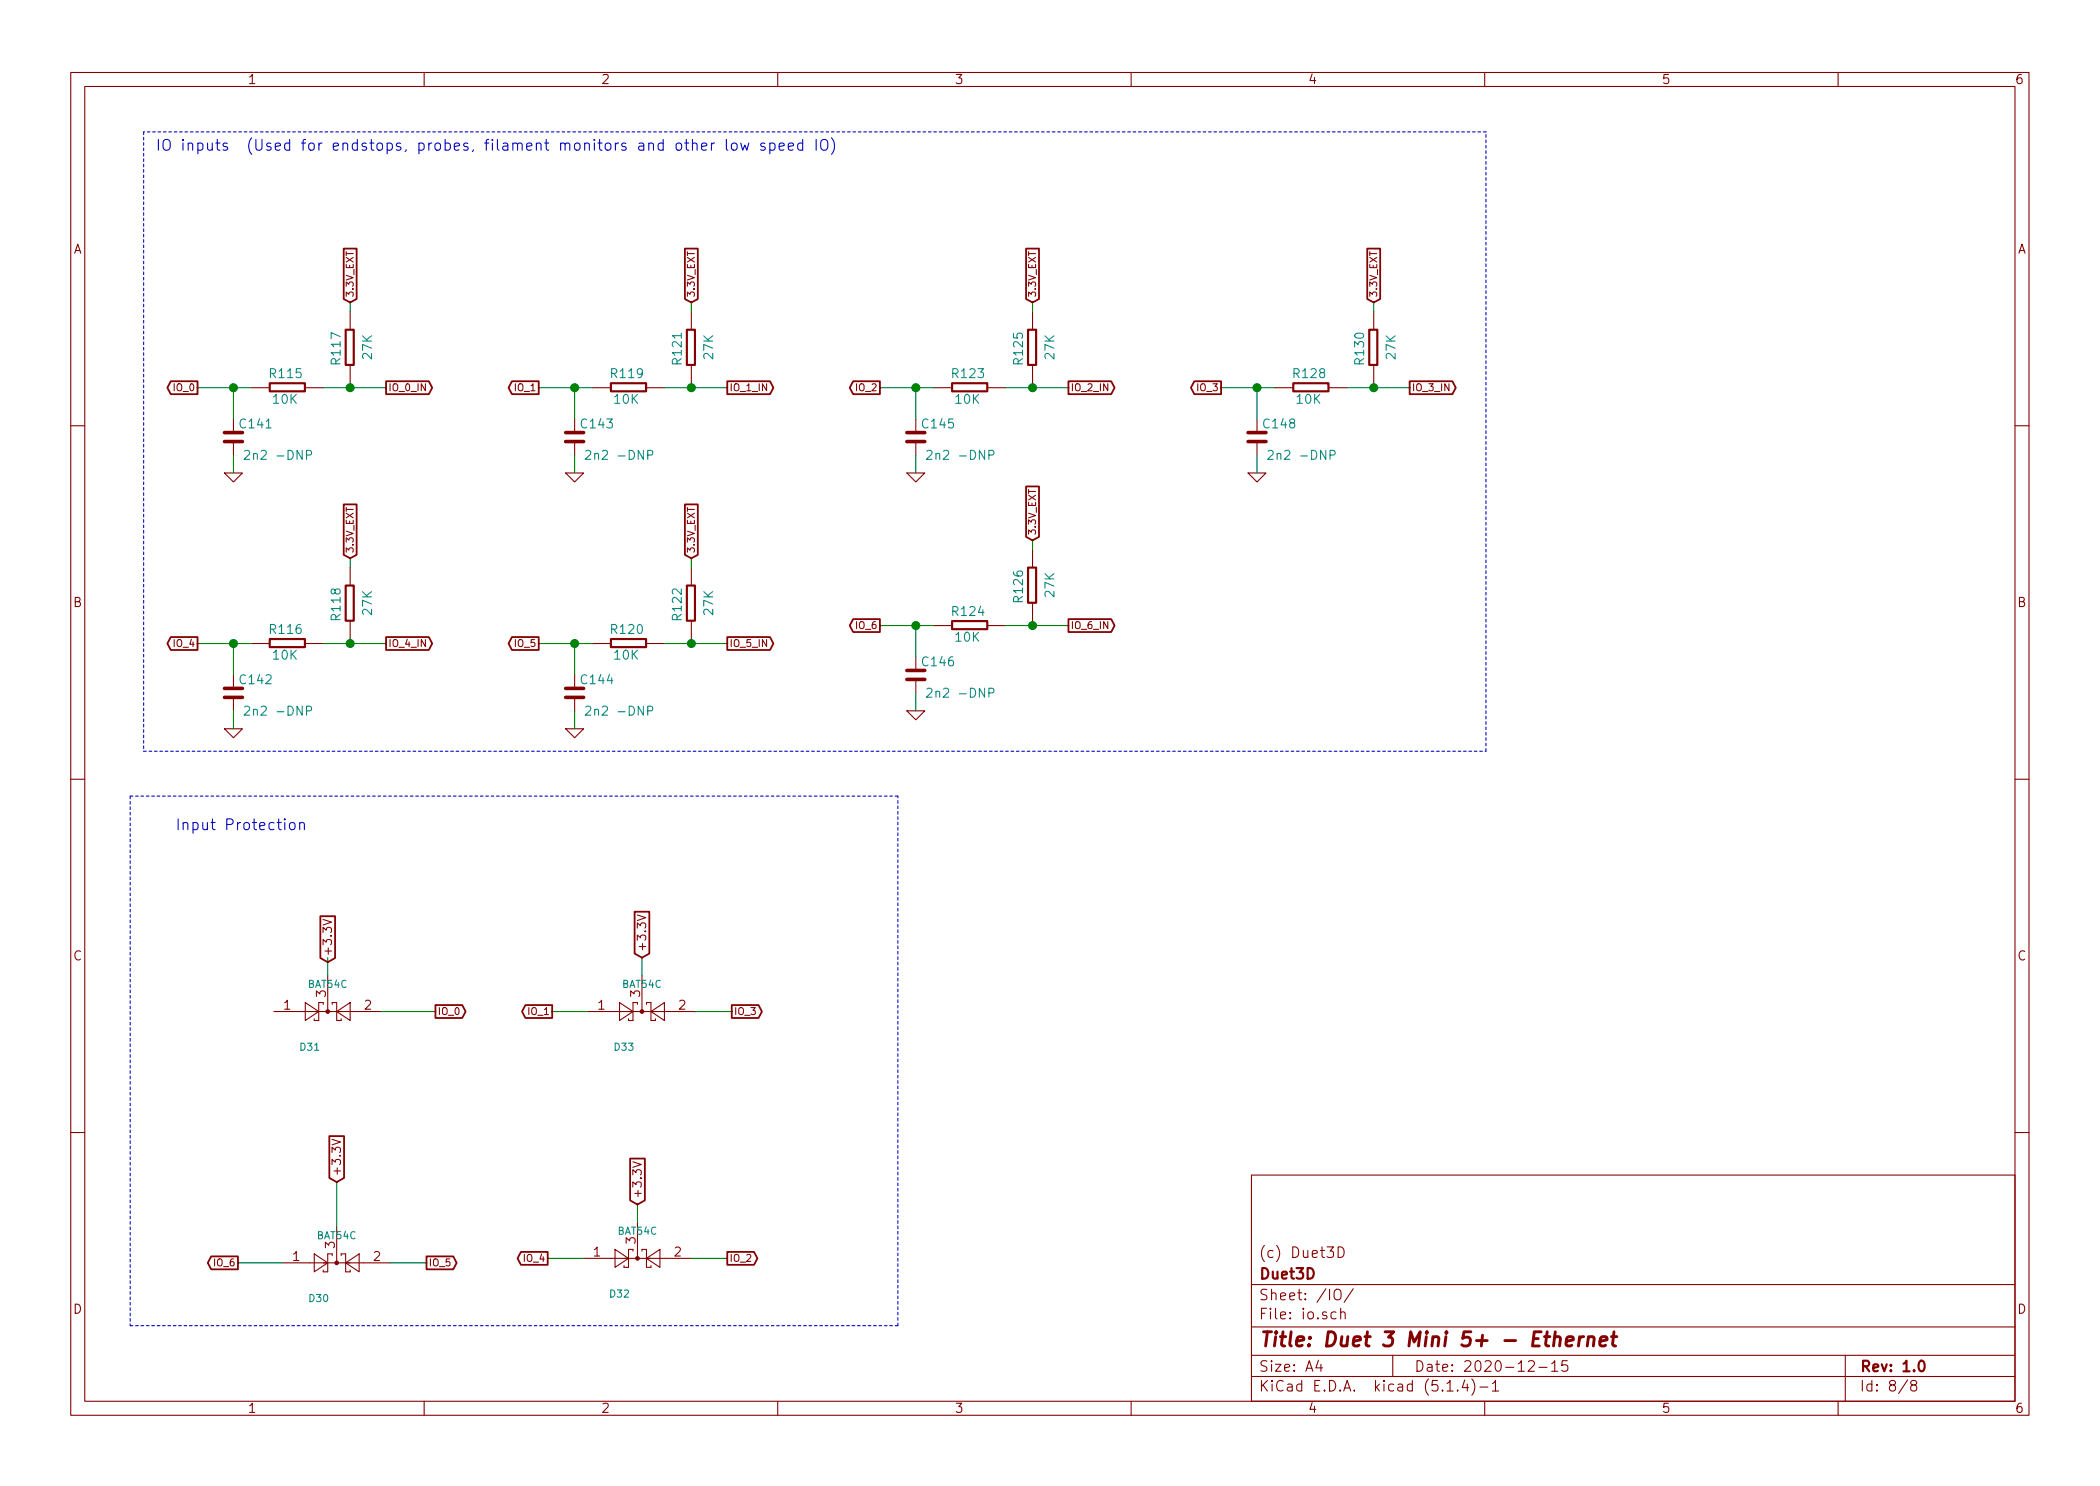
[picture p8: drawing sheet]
<svg xmlns="http://www.w3.org/2000/svg" width="297mm" height="210mm" viewBox="0 0 297 210" stroke-linecap="round" stroke-linejoin="round" font-family="sans-serif">
<g fill="none" stroke="#840000" stroke-width=".15">
<path d="M10 10.3h277v189.9h-277zM12 12.2h273v186.1h-273zM60 10.3v1.9M110 10.3v1.9M160 10.3v1.9M210 10.3v1.9M260 10.3v1.9M33 59.3v1.9M35.6 54.9h2.5M43.2 54.9h2.5M49.5 44.1v2.5M49.5 51.7v2.5"/>
<path d="M81.3 59.3v1.9M83.8 54.9h2.6M91.4 54.9h2.6M97.8 44.1v2.5M97.8 51.7v2.5M129.5 59.3v1.9M132.1 54.9h2.5M139.7 54.9h2.5M146 44.1v2.5M146 51.7v2.5M177.8 59.3v1.9M180.3 54.9h2.6"/>
<path d="M188 54.9h2.5M194.3 44.1v2.5M194.3 51.7v2.5M10 60.2h2M31.7 66.9h2.6l-1.3 1.3zM33 62.5v1.9M80 66.9h2.5l-1.2 1.3zM81.3 62.5v1.9M128.3 66.9h2.5l-1.3 1.3zM129.5 62.5v1.9M146 77.7v2.6M176.5 66.9h2.6l-1.3 1.3z"/>
<path d="M177.8 62.5v1.9M285 60.2h2M33 95.5v1.9M33 98.7v1.9M35.6 91.1h2.5M43.2 91.1h2.5M49.5 80.3v2.5M49.5 87.9v2.5M81.3 95.5v1.9M81.3 98.7v1.9M83.8 91.1h2.6M91.4 91.1h2.6"/>
<path d="M97.8 80.3v2.5M97.8 87.9v2.5M129.5 93v1.9M129.5 96.1v1.9M132.1 88.5h2.5M139.7 88.5h2.5M146 85.3v2.6M10 110.3h2M31.7 103.1h2.6l-1.3 1.3zM80 103.1h2.5l-1.2 1.3zM128.3 100.6h2.5l-1.3 1.2zM285 110.3h2"/>
<path d="M45.7 130.1l1.2 .4-1.2 .4M46.4 138v5.1M90.1 129.5l1.2 .3-1.2 .4M90.8 138v5.1M38.7 143.1h15.3M43.2 141.9l1.9 1.2-1.9 1.3zM45.7 142.1v-.2h-.6v2.5h-.7v-.3M47 142.1v-.2h.6v2.5h.7v-.3M47.6 143.1l1.9-1.2v2.5zM83.2 143.1h15.2M87.6 141.9l1.9 1.2-1.9 1.3zM90.2 142.1v-.2h-.7v2.5h-.6v-.3"/>
<path d="M91.4 142.1v-.2h.7v2.5h.6v-.3M92.1 143.1l1.9-1.2v2.5zM10 160.2h2M40 178.7h15.2M44.4 177.4l2 1.3-2 1.3zM47 161.2l1.2 .4-1.2 .4M47 177.7v-.3h-.6v2.6h-.7v-.3M47.6 173.6v5.1M48.3 177.7v-.3h.6v2.6h.6v-.3M48.9 178.7l1.9-1.3v2.6zM82.5 178h15.3M87 176.8l1.9 1.2-1.9 1.3z"/>
<path d="M89.5 164.4l1.2 .4-1.2 .4M89.5 177v-.2h-.6v2.5h-.6v-.2M90.2 173v5M90.8 177v-.2h.6v2.5h.7v-.2M91.4 178l1.9-1.2v2.5zM177 166.3h108v32h-108zM189.3 176.4a.78 .78 0 0 1 .8 .5 .78 .78 0 0 1-.3 .9l-.5 .1zM285 160.2h2M60 198.3v1.9M110 198.3v1.9M160 198.3v1.9M177 194.8h108"/>
<path d="M177 191.8h108M177 187.8h108M177 181.8h108M186.5 192.5l-.4 1h1M186.8 193v1M188.8 182.6a.49 .49 0 0 1 .5-.2 .49 .49 0 0 1 .4 .5v.5a.5 .5 0 0 1-.5 .5 .5 .5 0 0 1-.5-.5zM189 185.7a.5 .5 0 0 0-.7 0v.6a.47 .47 0 0 0 .5 .3l.2-.1M189.6 185.7a.38 .38 0 0 1 .7 .1v.8M189.6 185.1v1.5M191.4 182.3l-1.3 2M197 191.8v3M204.7 196.8h.8"/>
<path d="M206.2 196.7v.1l-.1-.1h.1v.1M207.2 195.2l-.4 1.1h.9M207.5 195.8v1M208.2 195.1a1.71 1.71 0 0 1 0 2.3M209.3 196.3h1.2M210 198.3v1.9M211.1 195.8l.3-.3 .1-.2v1.5M211.1 196.8h.9M216.2 192.7l.2-.2 .5 .1a.4 .4 0 0 1 .1 .6l-.9 .8h.9M217.7 193.5h1.1M219.5 193l.4-.5v1.5M219.5 194h.8"/>
<path d="M221.7 192.5h-.7l-.1 .7h.1a.62 .62 0 0 1 .7 0l.1 .2-.1 .5-.2 .1h-.4l-.2-.1M260 198.3v1.9M261 191.8v6.5M269.8 195.2l-1.2 2M270.6 196l-.3-.2v-.2a.47 .47 0 0 1 .5-.3l.3 .3-.1 .2-.6 .2a.48 .48 0 0 0-.1 .7 .51 .51 0 0 0 .7 0 .48 .48 0 0 0-.2-.7"/>
</g>
<g fill="none" stroke="#840000" stroke-width=".3">
<path d="M38.2 54.2h4.9v1.2h-4.9zM48.9 46.7h1.1v4.9h-1.1zM86.4 54.2h5v1.2h-5zM97.2 46.7h1.1v4.9h-1.1zM134.7 54.2h4.9v1.2h-4.9zM145.4 46.7h1.2v4.9h-1.2zM182.9 54.2h5v1.2h-5zM193.7 46.7h1.1v4.9h-1.1zM38.2 90.4h4.9v1.2h-4.9zM48.9 82.8h1.1v5h-1.1zM86.4 90.4h5v1.2h-5zM97.2 82.8h1.1v5h-1.1z"/>
<path d="M134.7 87.9h4.9v1.1h-4.9zM145.4 80.3h1.2v5h-1.2zM271.5 192.7a.35 .35 0 0 1 .4-.2 .35 .35 0 0 1 .3 .3 .77 .77 0 0 1-.5 1.2 .9 .9 0 0 1-.2-1.3z"/>
</g>
<path d="M219.9 189.3a.5 .5 0 0 1 .8 .1l-.1 1M220 188.4l-.3 2M221.5 189.8l1-.2v-.4l-.6-.1-.2 .1-.1 .2-.1 .8 .1 .1 .1 .1 .6-.1M223.4 189.1l-.1 1.3M224 189.1a.54 .54 0 0 0-.6 .4M224.7 189.3a.5 .5 0 0 1 .8 .1l-.1 1M224.7 189.1l-.2 1.3M226.3 189.8l1-.2v-.4l-.6-.1-.2 .1-.1 .2-.1 .8v.1l.2 .1 .6-.1M227.9 189.1h.8M228.3 188.4l-.2 1.8 .1 .1 .3 .1" fill="none" stroke="#840000" stroke-width=".41"/>
<g fill="#840000" stroke="#840000" stroke-width=".15">
<circle cx="90.8" cy="143.1" r=".25"/>
<circle cx="46.4" cy="143.1" r=".25"/>
<circle cx="90.2" cy="178" r=".25"/>
<circle cx="47.6" cy="178.7" r=".25"/>
</g>
<g fill="none" stroke="#840000" stroke-width=".51">
<path d="M31.7 62.5h2.6M31.7 61.2h2.6M80 62.5h2.5M80 61.2h2.5M128.3 62.5h2.5M128.3 61.2h2.5M176.5 62.5h2.6M176.5 61.2h2.6M31.7 98.7h2.6M31.7 97.4h2.6M80 98.7h2.5M80 97.4h2.5"/>
<path d="M128.3 96.1h2.5M128.3 94.9h2.5"/>
</g>
<g fill="none" stroke="#008484" stroke-width=".15">
<path d="M34.6 63.8l.2-.1h.3l.2 .1v.3v.2l-.8 .7h.8M43.4 64.4l.6-.1 .1-.1-.1-.4-.2-.1h-.4v1.3M82.9 63.8l.1-.1h.3l.2 .1 .1 .3-.1 .2-.7 .7h.8M91.6 64.4l.6-.1 .1-.1v-.4l-.2-.1h-.5v1.3M131.1 63.8l.2-.1h.3l.2 .1v.3v.2l-.8 .7h.8M139.9 64.4l.6-.1 .1-.1-.1-.4-.1-.1h-.5v1.3M179.4 63.8l.2-.1h.3l.1 .1 .1 .3-.1 .2-.7 .7h.8M188.1 64.4l.6-.1 .1-.1v-.4l-.2-.1h-.5v1.3M131.1 97.5l.2-.1h.3l.2 .1v.2v.2l-.8 .7h.8M139.9 98h.6l.1-.2-.1-.3-.1-.1h-.5v1.2M34.6 100l.2-.1h.3l.2 .1v.3v.2l-.8 .7h.8M43.4 100.6l.6-.1 .1-.2-.1-.3-.2-.1h-.4v1.3"/>
<path d="M82.9 100l.1-.1h.3l.2 .1 .1 .3-.1 .2-.7 .7h.8M91.6 100.6l.6-.1 .1-.2v-.3l-.2-.1h-.5v1.3"/>
</g>
<path d="M20.3 18.7v87.6M210.2 18.7h-189.9M18.4 112.6v75M20.3 106.3h189.9M127 112.6h-108.6M210.2 106.3v-87.6M18.4 187.6h108.6M127 187.6v-75" fill="none" stroke="#0000c2" stroke-width=".15" stroke-dasharray=".4 .4"/>
<g fill="none" stroke="#008400" stroke-width=".15">
<path d="M27.9 54.9h7.7M33 54.9v4.4M45.7 54.9h8.9M49.5 42.8v1.3M49.5 54.2v.7M76.2 54.9h7.6M81.3 54.9v4.4M94 54.9h8.9M97.8 42.8v1.3M97.8 54.2v.7M124.5 54.9h7.6M129.5 54.9v4.4"/>
<path d="M142.2 54.9h8.9M146 42.8v1.3M146 54.2v.7M172.7 54.9h7.6M177.8 54.9v4.4M190.5 54.9h8.9M194.3 42.8v1.3M194.3 54.2v.7M33 64.4v2.5M49.5 79v1.3M81.3 64.4v2.5M97.8 79v1.3"/>
<path d="M129.5 64.4v2.5M146 76.4v1.3M177.8 64.4v2.5M27.9 91.1h7.7M33 91.1v4.4M45.7 91.1h8.9M49.5 90.4v.7M76.2 91.1h7.6M81.3 91.1v4.4M94 91.1h8.9M97.8 90.4v.7M124.5 88.5h7.6"/>
<path d="M129.5 88.5v4.5M129.5 98v2.6M142.2 88.5h8.9M146 87.9v.6M33 100.6v2.5M81.3 100.6v2.5M46.4 135.5v2.5M90.8 135.5v2.5M54 143.1h7.6M78.1 143.1h5.1M98.4 143.1h5.1M33.7 178.7h6.3"/>
<path d="M47.6 167.3v6.3M55.2 178.7h5.1M77.5 178h5M90.2 170.4v2.6M97.8 178h5.1"/>
</g>
<g fill="none" stroke="#840000" stroke-width=".25">
<path d="M48.6 35.2h1.8v7.1l-.9 .5-.9-.5zM96.9 35.2h1.8v7.1l-.9 .5-.9-.5zM145.1 35.2h1.9v7.1l-1 .5-.9-.5zM193.4 35.2h1.8v7.1l-.9 .5-.9-.5zM24.2 53.9h3.7v1.9h-3.7l-.5-.9zM54.6 53.9h6.1l.4 1-.4 .9h-6.1zM72.4 53.9h3.8v1.9h-3.8l-.5-.9zM102.9 53.9h6l.5 1-.5 .9h-6zM120.7 53.9h3.8v1.9h-3.8l-.5-.9zM151.1 53.9h6.1l.5 1-.5 .9h-6.1zM168.9 53.9h3.8v1.9h-3.8l-.4-.9zM199.4 53.9h6l.5 1-.5 .9h-6z"/>
<path d="M48.6 71.4h1.8v7.1l-.9 .5-.9-.5zM96.9 71.4h1.8v7.1l-.9 .5-.9-.5zM145.1 68.8h1.9v7.2l-1 .4-.9-.4zM24.2 90.1h3.7v1.9h-3.7l-.5-.9zM54.6 90.1h6.1l.4 1-.4 .9h-6.1zM72.4 90.1h3.8v1.9h-3.8l-.5-.9zM102.9 90.1h6l.5 1-.5 .9h-6zM120.7 87.6h3.8v1.8h-3.8l-.5-.9zM151.1 87.6h6.1l.5 .9-.5 .9h-6.1zM45.3 129.6h2.1v6l-1 .5-1.1-.5zM89.8 129h2v5.9l-1 .6-1-.6zM61.6 142.2h3.8l.5 .9-.5 .9h-3.8z"/>
<path d="M74.3 142.2h3.8v1.8h-3.8l-.5-.9zM103.5 142.2h3.8l.5 .9-.5 .9h-3.8zM29.9 177.8h3.8v1.8h-3.8l-.5-.9zM46.6 160.8h2.1v5.9l-1.1 .6-1-.6zM60.3 177.8h3.8l.5 .9-.5 .9h-3.8zM73.7 177.1h3.8v1.9h-3.8l-.5-1zM89.1 163.9h2.1v5.9l-1 .6-1.1-.6zM102.9 177.1h3.8l.4 .9-.4 1h-3.8z"/>
</g>
<g fill="none" stroke="#0000c2" stroke-width=".15">
<path d="M102.7 19.7v1.3l.2 .3M113.5 19.7v1.6M115.4 19.7v1.6M116.2 19.9a.54 .54 0 0 1 .8 0 1.04 1.04 0 0 1-.3 1.4 .53 .53 0 0 1-.6-.6zM117.6 19.5a1.78 1.78 0 0 1 0 2.3M97.9 20.4a.41 .41 0 0 1 .7 0v.9M99.2 20.7l.8-.1-.1-.3-.4-.1-.3 .2 .1 .8 .2 .1 .4-.1M100.6 20.2v1.1M101.1 20.2l-.3 .1-.2 .2M103.5 20.4a.44 .44 0 0 1 .8 .1v.4a.42 .42 0 0 1-.4 .4 .42 .42 0 0 1-.4-.4zM104.8 20.2l.3 1.1 .3-.8 .2 .8 .3-1.1M108.2 20.3a.37 .37 0 0 0-.6 .1l.1 .3h.3l.3 .2-.1 .3-.2 .1-.4-.1"/>
<path d="M108.9 20.3l.4-.1 .3 .3v.4l-.1 .3-.2 .1-.4-.1M108.9 20.2v1.6M110.2 20.7l.7-.1v-.3l-.5-.1-.2 .2 .1 .8 .1 .1 .5-.1M111.5 20.7l.7-.1v-.3l-.5-.1-.2 .2 .1 .8 .1 .1 .5-.1M113.5 20.3l-.4-.1-.3 .3v.4l.2 .3 .1 .1 .4-.1M40.3 115.9h-.1h.2h-.1v.1M40.3 116.4v1M41 116.5a.41 .41 0 0 1 .7 .2v.4l-.1 .2a.41 .41 0 0 1-.7-.2zM42.4 116.5a.41 .41 0 0 1 .7 .1v.8M42.4 116.4v1"/>
</g>
<g fill="#008400" stroke="#008400" stroke-width=".25">
<circle cx="81.3" cy="91.1" r=".51"/>
<circle cx="97.8" cy="54.9" r=".51"/>
<circle cx="49.5" cy="91.1" r=".51"/>
<circle cx="33" cy="91.1" r=".51"/>
<circle cx="194.3" cy="54.9" r=".51"/>
<circle cx="177.8" cy="54.9" r=".51"/>
<circle cx="146.1" cy="54.9" r=".51"/>
<circle cx="146.1" cy="88.5" r=".51"/>
<circle cx="129.5" cy="54.9" r=".51"/>
<circle cx="33" cy="54.9" r=".51"/>
<circle cx="49.5" cy="54.9" r=".51"/>
<circle cx="97.8" cy="91.1" r=".51"/>
<circle cx="129.5" cy="88.5" r=".51"/>
<circle cx="81.3" cy="54.9" r=".51"/>
</g>
<text font-size="2.8" fill="#840000" x="178" y="190.5">Title: Duet 3 Mini 5+ - Ethernet</text>
<g font-size="2.1" fill="#0000c2">
<text x="22" y="21.3">IO inputs (Used for endstops, probes, filament monitors and other low speed IO)</text>
<text x="24.8" y="117.5">Input Protection</text>
</g>
<g font-size="2.1" fill="#840000">
<text x="178" y="178">(c) Duet3D</text>
<text x="178" y="184">Sheet: /IO/</text>
<text x="178" y="181">Duet3D</text>
<text x="178" y="186.7">File: io.sch</text>
<text x="178" y="196.9">KiCad E.D.A. kicad (5.1.4)-1</text>
<text x="178" y="194.1">Size: A4</text>
<text x="200" y="194.1">Date: 2020-12-15</text>
<text x="263" y="194.1">Rev: 1.0</text>
<text x="263" y="196.9">Id: 8/8</text>
</g>
<g font-size="1.8" fill="#840000">
<text x="35" y="11.9">1</text>
<text x="85" y="11.9">2</text>
<text x="135" y="11.9">3</text>
<text x="185" y="11.9">4</text>
<text x="235" y="11.9">5</text>
<text x="285" y="11.9">6</text>
<text x="10.4" y="35.9">A</text>
<text x="285.4" y="35.9">A</text>
<text x="10.4" y="85.9">B</text>
<text x="285.4" y="85.9">B</text>
<text x="10.4" y="135.9">C</text>
<text x="285.4" y="135.9">C</text>
<text x="40.2" y="142.9">1</text>
<text x="46.1" y="141.1" transform="rotate(-90 46.1 141.1)">3</text>
<text x="51.6" y="142.9">2</text>
<text x="84.6" y="142.9">1</text>
<text x="90.6" y="141.1" transform="rotate(-90 90.6 141.1)">3</text>
<text x="96" y="142.9">2</text>
<text x="41.4" y="178.4">1</text>
<text x="47.4" y="176.6" transform="rotate(-90 47.4 176.6)">3</text>
<text x="52.9" y="178.4">2</text>
<text x="84" y="177.8">1</text>
<text x="89.9" y="176" transform="rotate(-90 89.9 176)">3</text>
<text x="95.4" y="177.8">2</text>
<text x="10.4" y="185.9">D</text>
<text x="285.4" y="185.9">D</text>
<text x="35" y="199.9">1</text>
<text x="85" y="199.9">2</text>
<text x="135" y="199.9">3</text>
<text x="185" y="199.9">4</text>
<text x="235" y="199.9">5</text>
<text x="285" y="199.9">6</text>
</g>
<g font-size="1.8" fill="#008484">
<text x="38.3" y="53.5">R115</text>
<text x="48.2" y="51.5" transform="rotate(-90 48.2 51.5)">R117</text>
<text x="52.6" y="50.8" transform="rotate(-90 52.6 50.8)">27K</text>
<text x="86.6" y="53.5">R119</text>
<text x="96.4" y="51.5" transform="rotate(-90 96.4 51.5)">R121</text>
<text x="100.9" y="50.8" transform="rotate(-90 100.9 50.8)">27K</text>
<text x="134.8" y="53.5">R123</text>
<text x="144.7" y="51.5" transform="rotate(-90 144.7 51.5)">R125</text>
<text x="149.1" y="50.8" transform="rotate(-90 149.1 50.8)">27K</text>
<text x="183.1" y="53.5">R128</text>
<text x="193" y="51.5" transform="rotate(-90 193 51.5)">R130</text>
<text x="197.4" y="50.8" transform="rotate(-90 197.4 50.8)">27K</text>
<text x="38.7" y="57.1">10K</text>
<text x="86.9" y="57.1">10K</text>
<text x="135.2" y="57.1">10K</text>
<text x="183.5" y="57.1">10K</text>
<text x="34.1" y="60.6">C141</text>
<text x="35.4" y="65.1">2n2 -DNP</text>
<text x="82.3" y="60.6">C143</text>
<text x="83.7" y="65.1">2n2 -DNP</text>
<text x="130.6" y="60.6">C145</text>
<text x="131.9" y="65.1">2n2 -DNP</text>
<text x="178.8" y="60.6">C148</text>
<text x="180.2" y="65.1">2n2 -DNP</text>
<text x="38.3" y="89.7">R116</text>
<text x="48.2" y="87.6" transform="rotate(-90 48.2 87.6)">R118</text>
<text x="52.6" y="87" transform="rotate(-90 52.6 87)">27K</text>
<text x="86.6" y="89.7">R120</text>
<text x="96.4" y="87.6" transform="rotate(-90 96.4 87.6)">R122</text>
<text x="100.9" y="87" transform="rotate(-90 100.9 87)">27K</text>
<text x="134.8" y="87.2">R124</text>
<text x="144.7" y="85.1" transform="rotate(-90 144.7 85.1)">R126</text>
<text x="149.1" y="84.4" transform="rotate(-90 149.1 84.4)">27K</text>
<text x="38.7" y="93.3">10K</text>
<text x="86.9" y="93.3">10K</text>
<text x="130.6" y="94.3">C146</text>
<text x="135.2" y="90.8">10K</text>
<text x="34.1" y="96.8">C142</text>
<text x="35.4" y="101.3">2n2 -DNP</text>
<text x="82.3" y="96.8">C144</text>
<text x="83.7" y="101.3">2n2 -DNP</text>
<text x="131.9" y="98.7">2n2 -DNP</text>
</g>
<g font-size="1.7" fill="#840000">
<text x="46.9" y="135.4" transform="rotate(-90 46.9 135.4)">+3.3V</text>
<text x="91.4" y="134.8" transform="rotate(-90 91.4 134.8)">+3.3V</text>
<text x="48.2" y="166.5" transform="rotate(-90 48.2 166.5)">+3.3V</text>
<text x="90.8" y="169.7" transform="rotate(-90 90.8 169.7)">+3.3V</text>
</g>
<g font-size="1.4" fill="#840000">
<text x="50" y="42.2" transform="rotate(-90 50 42.2)">3.3V_EXT</text>
<text x="98.3" y="42.2" transform="rotate(-90 98.3 42.2)">3.3V_EXT</text>
<text x="146.5" y="42.2" transform="rotate(-90 146.5 42.2)">3.3V_EXT</text>
<text x="194.8" y="42.2" transform="rotate(-90 194.8 42.2)">3.3V_EXT</text>
<text x="24.7" y="55.3">IO_0</text>
<text x="54.9" y="55.3">IO_0_IN</text>
<text x="72.9" y="55.3">IO_1</text>
<text x="103.1" y="55.3">IO_1_IN</text>
<text x="121.2" y="55.3">IO_2</text>
<text x="151.4" y="55.3">IO_2_IN</text>
<text x="169.5" y="55.3">IO_3</text>
<text x="199.6" y="55.3">IO_3_IN</text>
<text x="146.5" y="75.8" transform="rotate(-90 146.5 75.8)">3.3V_EXT</text>
<text x="50" y="78.4" transform="rotate(-90 50 78.4)">3.3V_EXT</text>
<text x="98.3" y="78.4" transform="rotate(-90 98.3 78.4)">3.3V_EXT</text>
<text x="121.2" y="89">IO_6</text>
<text x="151.4" y="89">IO_6_IN</text>
<text x="24.7" y="91.5">IO_4</text>
<text x="54.9" y="91.5">IO_4_IN</text>
<text x="72.9" y="91.5">IO_5</text>
<text x="103.1" y="91.5">IO_5_IN</text>
<text x="61.8" y="143.6">IO_0</text>
<text x="74.9" y="143.6">IO_1</text>
<text x="103.8" y="143.6">IO_3</text>
<text x="30.4" y="179.2">IO_6</text>
<text x="60.6" y="179.2">IO_5</text>
<text x="74.2" y="178.5">IO_4</text>
<text x="103.1" y="178.5">IO_2</text>
</g>
<g font-size="1.4" fill="#008484">
<text x="43.6" y="139.8">BAT54C</text>
<text x="88.1" y="139.8">BAT54C</text>
<text x="42.5" y="148.7">D31</text>
<text x="87" y="148.7">D33</text>
<text x="44.9" y="175.3">BAT54C</text>
<text x="87.4" y="174.7">BAT54C</text>
<text x="43.8" y="184.2">D30</text>
<text x="86.3" y="183.6">D32</text>
</g>
</svg>
